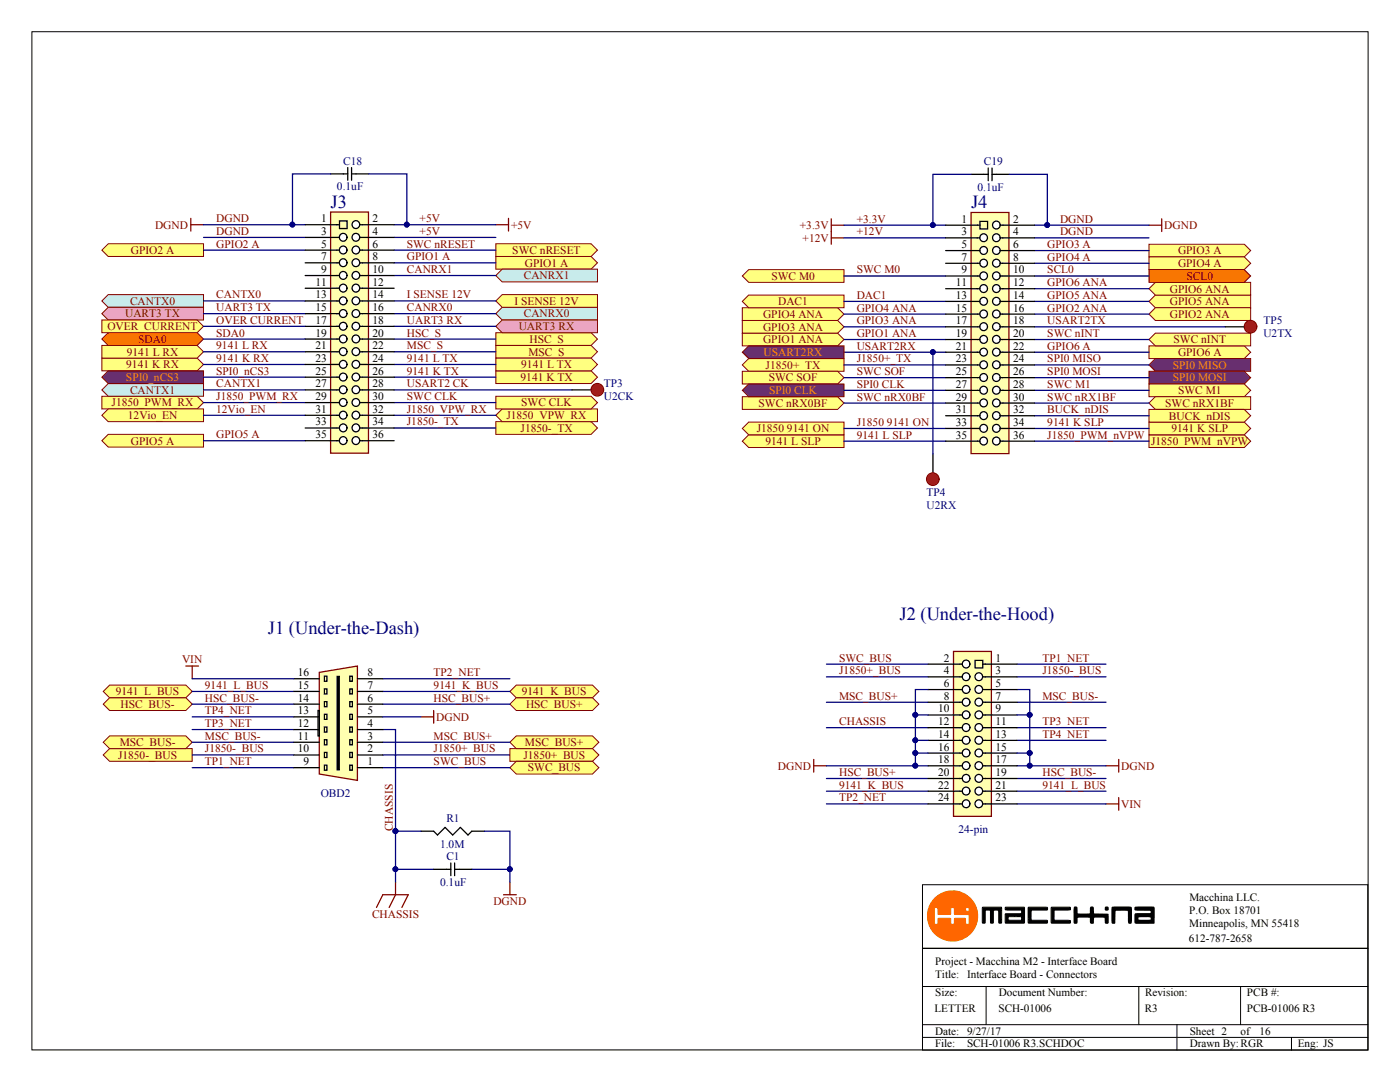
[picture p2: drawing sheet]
<svg xmlns="http://www.w3.org/2000/svg" width="279mm" height="216mm" viewBox="0 0 279 216" stroke-linecap="round" stroke-linejoin="round" font-family="sans-serif">
<path d="M6.4 6.3h266.6v203.2h-266.6zM184.1 176.5h88.9v12.7h-88.9zM184.1 189.2h88.9v20.3h-88.9zM184.1 196.8h88.9M196.8 196.8v7.7M227.3 196.8v7.7M247.6 196.8v7.7M184.1 204.5h88.9M184.1 207h88.9M234.9 204.5v5M257.7 207v2.5" fill="none" stroke="#000" stroke-width=".2"/>
<path d="M185.1 182.8a5 5 0 0 1 10 0 5 5 0 0 1-10 0zM186.5 181.2v2.9l.1 .3 .6-.1v-1l.7-.1 1.8 .1 .1 1.1 .4 .1 .2-.2 .1-1 2.1-.1 .1 1.2h.7v-1.8l-.1-.1h-2.8v-1.3a.4 .4 0 0 0-.5-.1 .4 .4 0 0 0-.3 .4v1h-2.4l-.1-1.3zM192.7 181.5a.4 .4 0 0 0 .8 0 .4 .4 0 0 0-.8 0z" fill="#f60" stroke="#f60" stroke-width=".2"/>
<g fill="#000" stroke="#000" stroke-width=".2">
<path d="M196.1 181h3.7l.1 3.2-.6-.1v-2.4l-.2-.1-.8 .1-.1 2.3a.29 .29 0 0 1-.3 .2 .29 .29 0 0 1-.2-.3v-2.2l-.2-.1h-.8l-.1 .1v2.4l-.5 .1zM205.2 181.1h3.8v.5h-3.1l-.1 .9 .1 1.1h3l.1 .6h-3.7zM209.8 181l3.8 .1v.4l-.2 .1h-2.9l-.1 .1v1.8l.1 .1 3.1 .1v.5h-3.8z"/>
<path d="M200.7 181l3.7 .1v3.1h-3.7v-1.8l3.1-.1 .1-.3-.1-.4-3.1-.1zM201.3 182.9l-.1 .5 .2 .2h2.4l.1-.1-.1-.6z"/>
</g>
<g fill="#000" stroke="#000" stroke-width=".25">
<path d="M214.4 181.1h.5l.1 1.2 1.8 .1h.7l.2-1.3 .4-.1 .2 1.4h2.8v1.7l-.5 .1v-1.1l-.2-.1h-1.8l-.4 .1v1.1h-.5l-.1-1.1-.2-.1a4.8 4.8 0 0 0-2.4 .1l-.1 1-.5 .1zM222 181.1h3.7l.1 .8-.1 2.3h-.4v-.1l-.1-2.4-2-.1-.7 .1v2.5h-.4a2.05 2.05 0 0 1-.2-1.6z"/>
<path d="M226.6 181.1l1.8-.1a2.99 2.99 0 0 1 1.9 .1v3.1h-3.7l-.1-.7a1.19 1.19 0 0 1 .2-1.1l2.9-.1 .2-.5-.2-.2h-3zM227.2 183l-.1 .4 .1 .2a5.3 5.3 0 0 0 2.5-.1l.1-.4-.3-.2z"/>
<circle cx="220.8" cy="181.3" r=".32"/>
</g>
<path d="M84 143h2.5M86.5 141.8v2.5M78.9 176v2.5l-1.2 2.6M75.1 181.1l1.3-2.6h5.1l-1.3 2.6" fill="none" stroke="#800000" stroke-width=".25"/>
<circle cx="78.9" cy="165.8" r=".48" fill="#000080" stroke="#000080" stroke-width=".2"/>
<path d="M76.4 150.6h25.4" fill="none" stroke="#000080" stroke-width=".25"/>
<g fill="#ffff80" stroke="#800000" stroke-width=".2">
<path d="M20.6 150.6l1.3-1.2h16.5v2.5h-16.5z" fill-rule="evenodd"/>
<path d="M101.8 149.4h16.4l1.3 1.2-1.3 1.3h-16.4z" fill-rule="evenodd"/>
<path d="M20.6 138l1.3-1.3h15.2l1.3 1.3-1.3 1.2h-15.2z" fill-rule="evenodd"/>
</g>
<path d="M38.4 138h20.2" fill="none" stroke="#000080" stroke-width=".25"/>
<path d="M101.8 138l1.2-1.3h15.2l1.3 1.3-1.3 1.2h-15.2z" fill-rule="evenodd" fill="#ffff80" stroke="#800000" stroke-width=".2"/>
<path d="M76.4 138h25.4" fill="none" stroke="#000080" stroke-width=".25"/>
<g fill="#ffff80" stroke="#800000" stroke-width=".2">
<path d="M101.8 153.2l1.2-1.3h15.2l1.3 1.3-1.3 1.2h-15.2z" fill-rule="evenodd"/>
<path d="M20.6 148.1l1.3-1.3h15.2l1.3 1.3-1.3 1.3h-15.2z" fill-rule="evenodd"/>
<path d="M101.8 148.1l1.2-1.3h15.2l1.3 1.3-1.3 1.3h-15.2z" fill-rule="evenodd"/>
<path d="M101.8 140.5l1.2-1.3h15.2l1.3 1.3-1.3 1.3h-15.2z" fill-rule="evenodd"/>
<path d="M21.9 139.2h15.2l1.3 1.3-1.3 1.3h-15.2l-1.3-1.3z" fill-rule="evenodd"/>
</g>
<path d="M76.4 135.4h25.4M38.4 153.2h20.2M38.4 148.1h20.2M38.4 140.5h20.2M38.4 145.6h20.2M38.4 143h20.2M38.4 150.6h20.2M76.4 145.6h2.5v30.4M76.4 153.2h25.4M76.4 148.1h25.4M76.4 140.5h25.4" fill="none" stroke="#000080" stroke-width=".25"/>
<path d="M37.1 132.9h2.5M38.4 132.9v2.5M100.5 178.5h2.5M101.8 176v2.5" fill="none" stroke="#800000" stroke-width=".25"/>
<g fill="#000080" stroke="#000080" stroke-width=".2">
<circle cx="78.9" cy="165.8" r=".48"/>
<circle cx="78.9" cy="173.4" r=".48"/>
</g>
<path d="M63.7 134.2l7.6-1.3v22.8l-7.6-1.3z" fill-rule="evenodd" fill="#ffffb0"/>
<path d="M63.7 134.2l7.6-1.3v22.8l-7.6-1.3zM162.4 152.8h2.5M162.4 151.5v2.6M220.7 152.8h2.6M223.3 151.5v2.6M223.3 159.1v2.6M220.7 160.4h2.6" fill="none" stroke="#800000" stroke-width=".25"/>
<g fill="none" stroke="#000" stroke-width=".25">
<path d="M58.6 138h5.1M58.6 135.4h5.1M64.7 140h.5v1h-.5zM64.7 137.5h.5v1h-.5zM64.7 134.9h.5v1h-.5zM69.8 140h.5v1h-.5zM69.8 137.5h.5v1h-.5zM69.8 134.9h.5v1h-.5zM71.3 138h5.1M71.3 135.4h5.1M58.6 153.2h5.1M58.6 150.6h5.1"/>
<path d="M58.6 143h5.1M58.6 148.1h5.1M58.6 145.6h5.1M58.6 140.5h5.1M63.5 141.8h.2v5h-.2zM64.7 152.7h.5v1h-.5zM64.7 150.1h.5v1.1h-.5zM64.7 147.6h.5v1h-.5zM64.7 145.1h.5v1h-.5zM64.7 142.5h.5v1h-.5zM69.8 152.7h.5v1h-.5zM69.8 150.1h.5v1.1h-.5z"/>
<path d="M69.8 147.6h.5v1h-.5zM69.8 145.1h.5v1h-.5zM69.8 142.5h.5v1h-.5zM71.3 153.2h5.1M71.3 150.6h5.1M71.3 143h5.1M71.3 148.1h5.1M71.3 145.6h5.1M71.3 140.5h5.1M84 165.9h2.5l.8 .7 1.5-1.5 1.5 1.5 1.6-1.5 1.5 1.5 .8-.7h2.5M86.5 173.5h3.5M90 172.2v2.5"/>
<path d="M90.7 173.5h3.5M90.7 172.2v2.5"/>
</g>
<path d="M67.3 134.9h.4v18.7h-.4z" fill="#000" stroke="#000" stroke-width=".2"/>
<g fill="none" stroke="#000080" stroke-width=".25">
<path d="M38.4 135.4h20.2M164.9 135.1h20.3M164.9 132.5h20.3M203 137.6h2.5v15.2M203 135.1h17.7M203 132.5h17.7M76.4 143h7.6M164.9 157.9h20.3M164.9 155.3h20.3M164.9 152.8h20.3M164.9 145.2h20.3M164.9 140.1h20.3"/>
<path d="M203 157.9h17.7M203 155.3h17.7M203 152.8h17.7M203 147.7h17.7M203 145.2h17.7M203 140.1h17.7M78.9 173.5h7.6M78.9 165.9h5.1M94.2 173.5h7.6M96.7 165.9h5.1v10.1M164.9 160.4h20.3M203 160.4h17.7"/>
</g>
<g fill="#000080" stroke="#000080" stroke-width=".2">
<circle cx="78.9" cy="173.4" r=".48"/>
<circle cx="101.7" cy="173.4" r=".48"/>
<circle cx="78.9" cy="165.8" r=".48"/>
<circle cx="182.7" cy="152.8" r=".48"/>
<circle cx="205.5" cy="152.8" r=".48"/>
<circle cx="205.5" cy="142.6" r=".48"/>
<circle cx="205.5" cy="150.2" r=".48"/>
</g>
<path d="M190.3 130h7.6v32.9h-7.6z" fill="#ffffb0" stroke="#800000" stroke-width=".25"/>
<path d="M185.2 132.5h6.4M194.6 131.8h1.5v1.5h-1.5zM196.6 132.5h6.4" fill="none" stroke="#000" stroke-width=".25"/>
<g fill="#fff" stroke="#000" stroke-width=".25">
<circle cx="195.3" cy="135" r=".77"/>
<circle cx="192.8" cy="132.5" r=".77"/>
<circle cx="192.8" cy="135" r=".77"/>
<circle cx="195.3" cy="137.6" r=".77"/>
<circle cx="195.3" cy="140.1" r=".77"/>
<circle cx="195.3" cy="142.6" r=".77"/>
<circle cx="195.3" cy="145.2" r=".77"/>
<circle cx="192.8" cy="137.6" r=".77"/>
<circle cx="192.8" cy="140.1" r=".77"/>
<circle cx="192.8" cy="142.6" r=".77"/>
<circle cx="192.8" cy="145.2" r=".77"/>
</g>
<path d="M185.2 135.1h6.9M185.2 137.6h6.9M191.6 132.5h.5M196.1 135.1h6.9M196.1 137.6h6.9M196.1 132.5h.5M185.2 145.2h6.9M185.2 142.7h6.9M191.6 140.1h.5M196.1 145.2h6.9M196.1 142.7h6.9M196.1 140.1h6.9" fill="none" stroke="#000" stroke-width=".25"/>
<g fill="#fff" stroke="#000" stroke-width=".25">
<circle cx="195.3" cy="147.7" r=".77"/>
<circle cx="195.3" cy="150.3" r=".77"/>
<circle cx="192.8" cy="147.7" r=".77"/>
<circle cx="192.8" cy="150.3" r=".77"/>
</g>
<g fill="none" stroke="#000" stroke-width=".25">
<path d="M185.2 140.1h6.4M185.2 147.7h6.9M185.2 150.3h6.9M185.2 152.8h6.4M185.2 155.3h6.4M185.2 157.9h6.4M196.1 147.7h6.9M196.1 150.3h6.9M196.6 152.8h6.4M196.6 155.3h6.4M196.6 157.9h6.4M185.2 160.4h6.4"/>
<path d="M196.6 160.4h6.4"/>
</g>
<circle cx="195.3" cy="152.8" r=".77" fill="#fff" stroke="#000" stroke-width=".25"/>
<path d="M196.1 152.8h.5" fill="none" stroke="#000" stroke-width=".25"/>
<circle cx="195.3" cy="155.3" r=".77" fill="#fff" stroke="#000" stroke-width=".25"/>
<path d="M196.1 155.3h.5" fill="none" stroke="#000" stroke-width=".25"/>
<circle cx="195.3" cy="157.9" r=".77" fill="#fff" stroke="#000" stroke-width=".25"/>
<path d="M196.1 157.9h.5" fill="none" stroke="#000" stroke-width=".25"/>
<circle cx="195.3" cy="160.4" r=".77" fill="#fff" stroke="#000" stroke-width=".25"/>
<path d="M196.1 160.4h.5" fill="none" stroke="#000" stroke-width=".25"/>
<circle cx="192.8" cy="160.4" r=".77" fill="#fff" stroke="#000" stroke-width=".25"/>
<path d="M191.6 160.4h.5" fill="none" stroke="#000" stroke-width=".25"/>
<circle cx="192.8" cy="157.9" r=".77" fill="#fff" stroke="#000" stroke-width=".25"/>
<path d="M191.6 157.9h.5" fill="none" stroke="#000" stroke-width=".25"/>
<circle cx="192.8" cy="155.3" r=".77" fill="#fff" stroke="#000" stroke-width=".25"/>
<path d="M191.6 155.3h.5" fill="none" stroke="#000" stroke-width=".25"/>
<circle cx="192.8" cy="152.8" r=".77" fill="#fff" stroke="#000" stroke-width=".25"/>
<path d="M66 34.7h3.4M69.4 33.4v2.6M70.2 34.7h3.4M70.2 33.4v2.6M191.6 152.8h.5" fill="none" stroke="#000" stroke-width=".25"/>
<path d="M185.2 137.6h-2.5v15.2M182.7 142.7h2.5M182.7 150.3h2.5M182.7 147.7h2.5M203 142.7h2.5M203 150.3h2.5" fill="none" stroke="#000080" stroke-width=".25"/>
<g fill="#000080" stroke="#000080" stroke-width=".2">
<circle cx="205.5" cy="142.6" r=".48"/>
<circle cx="205.5" cy="150.2" r=".48"/>
<circle cx="182.7" cy="142.6" r=".48"/>
<circle cx="182.7" cy="147.7" r=".48"/>
<circle cx="182.7" cy="150.2" r=".48"/>
<circle cx="182.7" cy="152.8" r=".48"/>
</g>
<g fill="#ffff80" stroke="#800000" stroke-width=".2">
<path d="M20.3 87.9l1.3-1.2h19v2.5h-19z" fill-rule="evenodd"/>
<path d="M20.3 79.1h19l1.3 1.2-1.3 1.3h-19z" fill-rule="evenodd"/>
<path d="M98.9 84.1h19.1l1.2 1.3-1.2 1.3h-19.1z" fill-rule="evenodd"/>
<path d="M98.9 68.9h19.1l1.2 1.3-1.2 1.3h-19.1z" fill-rule="evenodd"/>
<path d="M20.3 71.5h19l1.3 1.2-1.3 1.3h-19z" fill-rule="evenodd"/>
<path d="M20.3 68.9h19l1.3 1.3-1.3 1.3h-19z" fill-rule="evenodd"/>
</g>
<path d="M20.3 60.1l1.3-1.3h19v2.5h-19z" fill-rule="evenodd" fill="#c8ebeb" stroke="#800000" stroke-width=".2"/>
<path d="M20.3 62.6l1.3-1.3h19v2.6h-19z" fill-rule="evenodd" fill="#eba5c2" stroke="#800000" stroke-width=".2"/>
<path d="M20.3 77.8l1.3-1.3h19v2.6h-19z" fill-rule="evenodd" fill="#c8ebeb" stroke="#800000" stroke-width=".2"/>
<path d="M20.3 75.3l1.3-1.3h19v2.5h-19z" fill-rule="evenodd" fill="#682f6f" stroke="#800000" stroke-width=".2"/>
<g fill="#ffff80" stroke="#800000" stroke-width=".2">
<path d="M20.3 82.9l1.3-1.3h19v2.5h-19z" fill-rule="evenodd"/>
<path d="M98.9 82.9l1.3-1.3h19v2.5h-19z" fill-rule="evenodd"/>
<path d="M98.9 66.4h19.1l1.2 1.3-1.2 1.2h-19.1z" fill-rule="evenodd"/>
<path d="M98.9 79.1h19.1l1.2 1.2-1.2 1.3h-19.1z" fill-rule="evenodd"/>
<path d="M98.9 48.6h19.1l1.2 1.3-1.2 1.3h-19.1z" fill-rule="evenodd"/>
<path d="M98.9 74h19.1l1.2 1.3-1.2 1.2h-19.1z" fill-rule="evenodd"/>
<path d="M98.9 71.5h19.1l1.2 1.2-1.2 1.3h-19.1z" fill-rule="evenodd"/>
</g>
<path d="M98.9 62.6l1.3-1.3h19v2.6h-19z" fill-rule="evenodd" fill="#c8ebeb" stroke="#800000" stroke-width=".2"/>
<path d="M98.9 65.1l1.3-1.2h19v2.5h-19z" fill-rule="evenodd" fill="#eba5c2" stroke="#800000" stroke-width=".2"/>
<path d="M20.3 67.7l1.3-1.3h17.7l1.3 1.3-1.3 1.2h-17.7z" fill-rule="evenodd" fill="#f77800" stroke="#800000" stroke-width=".2"/>
<path d="M98.9 51.2h19.1l1.2 1.2-1.2 1.3h-19.1z" fill-rule="evenodd" fill="#ffff80" stroke="#800000" stroke-width=".2"/>
<path d="M98.9 55l1.3-1.3h19v2.5h-19z" fill-rule="evenodd" fill="#c8ebeb" stroke="#800000" stroke-width=".2"/>
<g fill="#ffff80" stroke="#800000" stroke-width=".2">
<path d="M20.3 49.9l1.3-1.3h19v2.6h-19z" fill-rule="evenodd"/>
<path d="M20.3 63.9h19l1.3 1.2-1.3 1.3h-19z" fill-rule="evenodd"/>
<path d="M98.9 60.1l1.3-1.3h19v2.5h-19z" fill-rule="evenodd"/>
</g>
<path d="M38.1 43.6v2.5M38.1 44.8h2.5M98.9 44.8h2.6M101.5 43.6v2.5" fill="none" stroke="#800000" stroke-width=".25"/>
<g fill="none" stroke="#000080" stroke-width=".25">
<path d="M66 34.7h-7.6v10.1M73.6 34.7h7.6v10.1M40.6 47.4h20.3M40.6 49.9h20.3M40.6 44.8h20.3M78.7 47.4h20.2M78.7 49.9h20.2M78.7 52.4h20.2M78.7 44.8h20.2M78.7 55h20.2M40.6 62.6h20.3M40.6 65.1h20.3"/>
<path d="M40.6 67.7h20.3M40.6 72.7h20.3M40.6 75.3h20.3M40.6 77.8h20.3M40.6 60.1h20.3M40.6 70.2h20.3M78.7 62.6h20.2M78.7 65.1h20.2M78.7 67.7h20.2M78.7 72.7h20.2M78.7 75.3h20.2M78.7 77.8h35.5"/>
<path d="M78.7 60.1h20.2M78.7 70.2h20.2M40.6 80.3h20.3M40.6 82.9h20.3M40.6 87.9h20.3M78.7 80.3h20.2M78.7 82.9h20.2M78.7 85.4h20.2"/>
</g>
<g fill="#000080" stroke="#000080" stroke-width=".2">
<circle cx="81.2" cy="44.8" r=".48"/>
<circle cx="58.3" cy="44.8" r=".48"/>
</g>
<path d="M66 42.3h7.5v48.1h-7.5z" fill="#ffffb0" stroke="#800000" stroke-width=".25"/>
<path d="M60.9 44.8h6.3M67.8 44.1h1.5v1.5h-1.5zM72.3 44.8h6.4" fill="none" stroke="#000" stroke-width=".25"/>
<g fill="#fff" stroke="#000" stroke-width=".25">
<circle cx="71" cy="47.4" r=".77"/>
<circle cx="71" cy="44.8" r=".77"/>
<circle cx="68.5" cy="47.4" r=".77"/>
<circle cx="71" cy="49.9" r=".77"/>
<circle cx="71" cy="52.4" r=".77"/>
<circle cx="71" cy="55" r=".77"/>
<circle cx="71" cy="57.5" r=".77"/>
<circle cx="68.5" cy="49.9" r=".77"/>
<circle cx="68.5" cy="52.4" r=".77"/>
<circle cx="68.5" cy="55" r=".77"/>
<circle cx="68.5" cy="57.5" r=".77"/>
</g>
<path d="M60.9 47.4h6.9M60.9 49.9h6.9M60.9 57.5h6.9M60.9 55h6.9M60.9 52.4h6.9M67.2 44.8h.6M71.8 47.4h6.9M71.8 49.9h6.9M71.8 57.5h6.9M71.8 55h6.9M71.8 52.4h.5M71.8 44.8h.5" fill="none" stroke="#000" stroke-width=".25"/>
<g fill="#fff" stroke="#000" stroke-width=".25">
<circle cx="71" cy="60" r=".77"/>
<circle cx="71" cy="62.6" r=".77"/>
<circle cx="68.5" cy="60" r=".77"/>
<circle cx="68.5" cy="62.6" r=".77"/>
</g>
<g fill="none" stroke="#000" stroke-width=".25">
<path d="M72.3 52.4h6.4M60.9 60.1h6.9M60.9 62.6h6.9M60.9 65.1h6.3M60.9 67.7h6.3M60.9 70.2h6.3M60.9 72.7h6.3M60.9 75.3h6.3M60.9 77.8h6.3M71.8 60.1h6.9M71.8 62.6h6.9M72.3 65.1h6.4"/>
<path d="M72.3 67.7h6.4M72.3 70.2h6.4M72.3 72.7h6.4M72.3 75.3h6.4M72.3 77.8h6.4M60.9 80.3h6.3M60.9 82.9h6.3M60.9 85.4h6.3M60.9 87.9h6.3M72.3 80.3h6.4M72.3 82.9h6.4M72.3 85.4h6.4"/>
<path d="M72.3 87.9h6.4"/>
</g>
<circle cx="71" cy="65.1" r=".77" fill="#fff" stroke="#000" stroke-width=".25"/>
<path d="M71.8 65.1h.5" fill="none" stroke="#000" stroke-width=".25"/>
<circle cx="71" cy="67.6" r=".77" fill="#fff" stroke="#000" stroke-width=".25"/>
<path d="M71.8 67.7h.5" fill="none" stroke="#000" stroke-width=".25"/>
<circle cx="71" cy="70.2" r=".77" fill="#fff" stroke="#000" stroke-width=".25"/>
<path d="M71.8 70.2h.5" fill="none" stroke="#000" stroke-width=".25"/>
<circle cx="71" cy="72.7" r=".77" fill="#fff" stroke="#000" stroke-width=".25"/>
<path d="M71.8 72.7h.5" fill="none" stroke="#000" stroke-width=".25"/>
<circle cx="71" cy="75.2" r=".77" fill="#fff" stroke="#000" stroke-width=".25"/>
<path d="M71.8 75.3h.5" fill="none" stroke="#000" stroke-width=".25"/>
<circle cx="71" cy="77.8" r=".77" fill="#fff" stroke="#000" stroke-width=".25"/>
<path d="M71.8 77.8h.5" fill="none" stroke="#000" stroke-width=".25"/>
<circle cx="71" cy="80.3" r=".77" fill="#fff" stroke="#000" stroke-width=".25"/>
<path d="M71.8 80.3h.5" fill="none" stroke="#000" stroke-width=".25"/>
<circle cx="71" cy="82.9" r=".77" fill="#fff" stroke="#000" stroke-width=".25"/>
<path d="M71.8 82.9h.5" fill="none" stroke="#000" stroke-width=".25"/>
<circle cx="71" cy="85.4" r=".77" fill="#fff" stroke="#000" stroke-width=".25"/>
<path d="M71.8 85.4h.5" fill="none" stroke="#000" stroke-width=".25"/>
<circle cx="71" cy="87.9" r=".77" fill="#fff" stroke="#000" stroke-width=".25"/>
<path d="M71.8 87.9h.5" fill="none" stroke="#000" stroke-width=".25"/>
<circle cx="68.5" cy="87.9" r=".77" fill="#fff" stroke="#000" stroke-width=".25"/>
<path d="M67.2 87.9h.6" fill="none" stroke="#000" stroke-width=".25"/>
<circle cx="68.5" cy="85.4" r=".77" fill="#fff" stroke="#000" stroke-width=".25"/>
<path d="M67.2 85.4h.6" fill="none" stroke="#000" stroke-width=".25"/>
<circle cx="68.5" cy="82.9" r=".77" fill="#fff" stroke="#000" stroke-width=".25"/>
<path d="M67.2 82.9h.6" fill="none" stroke="#000" stroke-width=".25"/>
<circle cx="68.5" cy="80.3" r=".77" fill="#fff" stroke="#000" stroke-width=".25"/>
<path d="M67.2 80.3h.6" fill="none" stroke="#000" stroke-width=".25"/>
<circle cx="68.5" cy="77.8" r=".77" fill="#fff" stroke="#000" stroke-width=".25"/>
<path d="M67.2 77.8h.6" fill="none" stroke="#000" stroke-width=".25"/>
<circle cx="68.5" cy="75.2" r=".77" fill="#fff" stroke="#000" stroke-width=".25"/>
<path d="M67.2 75.3h.6" fill="none" stroke="#000" stroke-width=".25"/>
<circle cx="68.5" cy="72.7" r=".77" fill="#fff" stroke="#000" stroke-width=".25"/>
<path d="M67.2 72.7h.6" fill="none" stroke="#000" stroke-width=".25"/>
<circle cx="68.5" cy="70.2" r=".77" fill="#fff" stroke="#000" stroke-width=".25"/>
<path d="M67.2 70.2h.6" fill="none" stroke="#000" stroke-width=".25"/>
<circle cx="68.5" cy="67.6" r=".77" fill="#fff" stroke="#000" stroke-width=".25"/>
<path d="M67.2 67.7h.6" fill="none" stroke="#000" stroke-width=".25"/>
<circle cx="68.5" cy="65.1" r=".77" fill="#fff" stroke="#000" stroke-width=".25"/>
<path d="M67.2 65.1h.6M114.2 77.8h3.8" fill="none" stroke="#000" stroke-width=".25"/>
<circle cx="119.2" cy="77.8" r="1.24" fill="#ee0e22" stroke="#800000" stroke-width=".25"/>
<path d="M193.8 34.8h3.4M197.2 33.5v2.6M198 34.8h3.4M198 33.5v2.6" fill="none" stroke="#000" stroke-width=".25"/>
<g fill="#ffff80" stroke="#800000" stroke-width=".2">
<path d="M229.3 69h19l1.3 1.3-1.3 1.3h-19z" fill-rule="evenodd"/>
<path d="M229.3 48.7h19l1.3 1.3-1.3 1.3h-19z" fill-rule="evenodd"/>
<path d="M229.3 51.3h19l1.3 1.2-1.3 1.3h-19z" fill-rule="evenodd"/>
<path d="M229.3 60.1l1.3-1.2h19v2.5h-19z" fill-rule="evenodd"/>
<path d="M229.3 57.6l1.3-1.3h19v2.6h-19z" fill-rule="evenodd"/>
<path d="M230.6 66.5h19v2.5h-19l-1.3-1.3z" fill-rule="evenodd"/>
</g>
<g fill="#682f6f" stroke="#800000" stroke-width=".2">
<path d="M230.6 71.6h19v2.5h-19l-1.3-1.3z" fill-rule="evenodd"/>
<path d="M229.3 74.1h19l1.3 1.3-1.3 1.2h-19z" fill-rule="evenodd"/>
</g>
<path d="M165.9 46.2v2.5M165.9 47.5h2.5" fill="none" stroke="#800000" stroke-width=".25"/>
<g fill="#ffff80" stroke="#800000" stroke-width=".2">
<path d="M148.1 79.2h19.1l1.2 1.2-1.2 1.3h-19.1z" fill-rule="evenodd"/>
<path d="M148.1 66.5h19.1l1.2 1.2-1.2 1.3h-19.1z" fill-rule="evenodd"/>
<path d="M230.6 61.4h19v2.5h-19l-1.3-1.2z" fill-rule="evenodd"/>
<path d="M148.1 63.9h19.1l1.2 1.3-1.2 1.3h-19.1z" fill-rule="evenodd"/>
<path d="M148.1 61.4h19.1l1.2 1.3-1.2 1.2h-19.1z" fill-rule="evenodd"/>
<path d="M229.3 86.8h19l1.3 1.2-1.3 1.3h-19z" fill-rule="evenodd"/>
<path d="M148.1 72.8l1.3-1.2h19v2.5h-19z" fill-rule="evenodd"/>
<path d="M229.3 76.6h19l1.3 1.3-1.3 1.3h-19z" fill-rule="evenodd"/>
<path d="M148.1 55.1l1.3-1.3h19v2.5h-19z" fill-rule="evenodd"/>
<path d="M148.1 74.1h19.1l1.2 1.3-1.2 1.2h-19.1z" fill-rule="evenodd"/>
<path d="M229.3 80.4l1.3-1.2h19v2.5h-19z" fill-rule="evenodd"/>
</g>
<path d="M229.3 53.8h19l1.3 1.3-1.3 1.2h-19z" fill-rule="evenodd" fill="#f77800" stroke="#800000" stroke-width=".2"/>
<path d="M148.1 60.1l1.3-1.2h19v2.5h-19z" fill-rule="evenodd" fill="#ffff80" stroke="#800000" stroke-width=".2"/>
<path d="M148.1 77.9l1.3-1.3h19v2.6h-19z" fill-rule="evenodd" fill="#682f6f" stroke="#800000" stroke-width=".2"/>
<g fill="#ffff80" stroke="#800000" stroke-width=".2">
<path d="M148.1 88l1.3-1.2h19v2.5h-19z" fill-rule="evenodd"/>
<path d="M229.3 84.2h19l1.3 1.3-1.3 1.3h-19z" fill-rule="evenodd"/>
<path d="M229.3 81.7h19l1.3 1.3-1.3 1.2h-19z" fill-rule="evenodd"/>
<path d="M148.1 85.5l1.3-1.3h19v2.6h-19z" fill-rule="evenodd"/>
</g>
<g fill="none" stroke="#000080" stroke-width=".25">
<path d="M193.8 34.8h-7.6v10.1M201.4 34.8h7.6v10.1M168.4 47.5h20.3M168.4 55.1h20.3M168.4 44.9h20.3M206.5 47.5h22.8M206.5 50h22.8M206.5 52.5h22.8M206.5 57.6h22.8M206.5 55.1h22.8M206.5 44.9h22.8M168.4 70.3h20.3"/>
<path d="M168.4 60.1h20.3M168.4 65.2h20.3M168.4 67.7h20.3M168.4 72.8h20.3M168.4 75.4h20.3M168.4 62.7h20.3M168.4 77.9h20.3M206.5 70.3h22.8M206.5 60.1h22.8M206.5 65.2h38M206.5 67.7h22.8M206.5 72.8h22.8"/>
<path d="M206.5 75.4h22.8M206.5 62.7h22.8M206.5 77.9h22.8M168.4 80.4h20.3M168.4 85.5h20.3M168.4 88h20.3M206.5 80.4h22.8M206.5 85.5h22.8M206.5 88h22.8M206.5 83h22.8"/>
</g>
<path d="M165.9 43.7v2.5M165.9 44.9h2.5M229.3 44.9h2.5M231.8 43.7v2.5" fill="none" stroke="#800000" stroke-width=".25"/>
<g fill="#000080" stroke="#000080" stroke-width=".2">
<circle cx="186.2" cy="70.3" r=".48"/>
<circle cx="186.2" cy="44.9" r=".48"/>
<circle cx="209" cy="44.9" r=".48"/>
</g>
<path d="M193.8 42.4h7.6v48.1h-7.6z" fill="#ffffb0" stroke="#800000" stroke-width=".25"/>
<path d="M188.7 44.9h6.4M195.6 44.2h1.5v1.5h-1.5zM200.1 44.9h6.4" fill="none" stroke="#000" stroke-width=".25"/>
<g fill="#fff" stroke="#000" stroke-width=".25">
<circle cx="198.8" cy="47.4" r=".77"/>
<circle cx="198.8" cy="44.9" r=".77"/>
<circle cx="196.3" cy="47.4" r=".77"/>
<circle cx="198.8" cy="50" r=".77"/>
<circle cx="198.8" cy="52.5" r=".77"/>
<circle cx="198.8" cy="55.1" r=".77"/>
<circle cx="198.8" cy="57.6" r=".77"/>
<circle cx="196.3" cy="50" r=".77"/>
<circle cx="196.3" cy="52.5" r=".77"/>
<circle cx="196.3" cy="55.1" r=".77"/>
<circle cx="196.3" cy="57.6" r=".77"/>
</g>
<path d="M188.7 47.5h6.9M188.7 50h6.9M188.7 57.6h6.9M188.7 55.1h6.9M188.7 52.5h6.9M195.1 44.9h.5M199.6 47.5h6.9M199.6 50h6.9M199.6 57.6h6.9M199.6 55.1h6.9M199.6 52.5h.5M199.6 44.9h.5" fill="none" stroke="#000" stroke-width=".25"/>
<g fill="#fff" stroke="#000" stroke-width=".25">
<circle cx="198.8" cy="60.1" r=".77"/>
<circle cx="198.8" cy="62.7" r=".77"/>
<circle cx="196.3" cy="60.1" r=".77"/>
<circle cx="196.3" cy="62.7" r=".77"/>
</g>
<g fill="none" stroke="#000" stroke-width=".25">
<path d="M200.1 52.5h6.4M188.7 60.1h6.9M188.7 62.7h6.9M188.7 65.2h6.4M188.7 67.7h6.4M188.7 70.3h6.4M188.7 72.8h6.4M188.7 75.4h6.4M188.7 77.9h6.4M199.6 60.1h6.9M199.6 62.7h6.9M200.1 65.2h6.4"/>
<path d="M200.1 67.7h6.4M200.1 70.3h6.4M200.1 72.8h6.4M200.1 75.4h6.4M200.1 77.9h6.4M188.7 80.4h6.4M188.7 83h6.4M188.7 85.5h6.4M188.7 88h6.4M200.1 80.4h6.4M200.1 83h6.4M200.1 85.5h6.4"/>
<path d="M200.1 88h6.4"/>
</g>
<circle cx="198.8" cy="65.2" r=".77" fill="#fff" stroke="#000" stroke-width=".25"/>
<path d="M199.6 65.2h.5" fill="none" stroke="#000" stroke-width=".25"/>
<circle cx="198.8" cy="67.7" r=".77" fill="#fff" stroke="#000" stroke-width=".25"/>
<path d="M199.6 67.7h.5" fill="none" stroke="#000" stroke-width=".25"/>
<circle cx="198.8" cy="70.3" r=".77" fill="#fff" stroke="#000" stroke-width=".25"/>
<path d="M199.6 70.3h.5" fill="none" stroke="#000" stroke-width=".25"/>
<circle cx="198.8" cy="72.8" r=".77" fill="#fff" stroke="#000" stroke-width=".25"/>
<path d="M199.6 72.8h.5" fill="none" stroke="#000" stroke-width=".25"/>
<circle cx="198.8" cy="75.3" r=".77" fill="#fff" stroke="#000" stroke-width=".25"/>
<path d="M199.6 75.4h.5" fill="none" stroke="#000" stroke-width=".25"/>
<circle cx="198.8" cy="77.9" r=".77" fill="#fff" stroke="#000" stroke-width=".25"/>
<path d="M199.6 77.9h.5" fill="none" stroke="#000" stroke-width=".25"/>
<circle cx="198.8" cy="80.4" r=".77" fill="#fff" stroke="#000" stroke-width=".25"/>
<path d="M199.6 80.4h.5" fill="none" stroke="#000" stroke-width=".25"/>
<circle cx="198.8" cy="82.9" r=".77" fill="#fff" stroke="#000" stroke-width=".25"/>
<path d="M199.6 83h.5" fill="none" stroke="#000" stroke-width=".25"/>
<circle cx="198.8" cy="85.5" r=".77" fill="#fff" stroke="#000" stroke-width=".25"/>
<path d="M199.6 85.5h.5" fill="none" stroke="#000" stroke-width=".25"/>
<circle cx="198.8" cy="88" r=".77" fill="#fff" stroke="#000" stroke-width=".25"/>
<path d="M199.6 88h.5" fill="none" stroke="#000" stroke-width=".25"/>
<circle cx="196.3" cy="88" r=".77" fill="#fff" stroke="#000" stroke-width=".25"/>
<path d="M195.1 88h.5" fill="none" stroke="#000" stroke-width=".25"/>
<circle cx="196.3" cy="85.5" r=".77" fill="#fff" stroke="#000" stroke-width=".25"/>
<path d="M195.1 85.5h.5" fill="none" stroke="#000" stroke-width=".25"/>
<circle cx="196.3" cy="82.9" r=".77" fill="#fff" stroke="#000" stroke-width=".25"/>
<path d="M195.1 83h.5" fill="none" stroke="#000" stroke-width=".25"/>
<circle cx="196.3" cy="80.4" r=".77" fill="#fff" stroke="#000" stroke-width=".25"/>
<path d="M195.1 80.4h.5" fill="none" stroke="#000" stroke-width=".25"/>
<circle cx="196.3" cy="77.9" r=".77" fill="#fff" stroke="#000" stroke-width=".25"/>
<path d="M195.1 77.9h.5" fill="none" stroke="#000" stroke-width=".25"/>
<circle cx="196.3" cy="75.3" r=".77" fill="#fff" stroke="#000" stroke-width=".25"/>
<path d="M195.1 75.4h.5" fill="none" stroke="#000" stroke-width=".25"/>
<circle cx="196.3" cy="72.8" r=".77" fill="#fff" stroke="#000" stroke-width=".25"/>
<path d="M195.1 72.8h.5" fill="none" stroke="#000" stroke-width=".25"/>
<circle cx="196.3" cy="70.3" r=".77" fill="#fff" stroke="#000" stroke-width=".25"/>
<path d="M195.1 70.3h.5" fill="none" stroke="#000" stroke-width=".25"/>
<circle cx="196.3" cy="67.7" r=".77" fill="#fff" stroke="#000" stroke-width=".25"/>
<path d="M195.1 67.7h.5" fill="none" stroke="#000" stroke-width=".25"/>
<circle cx="196.3" cy="65.2" r=".77" fill="#fff" stroke="#000" stroke-width=".25"/>
<path d="M195.1 65.2h.5M186.2 90.6v3.8" fill="none" stroke="#000" stroke-width=".25"/>
<circle cx="186.2" cy="95.6" r="1.24" fill="#ee0e22" stroke="#800000" stroke-width=".25"/>
<path d="M244.5 65.2h3.8" fill="none" stroke="#000" stroke-width=".25"/>
<circle cx="249.6" cy="65.2" r="1.24" fill="#ee0e22" stroke="#800000" stroke-width=".25"/>
<path d="M186.2 70.3v20.3" fill="none" stroke="#000080" stroke-width=".25"/>
<circle cx="186.2" cy="70.3" r=".48" fill="#000080" stroke="#000080" stroke-width=".2"/>
<path d="M148.1 70.3l1.3-1.3h19v2.6h-19z" fill-rule="evenodd" fill="#682f6f" stroke="#800000" stroke-width=".2"/>
<g font-size="3.7" fill="#000080">
<text x="66" y="41.5">J3</text>
<text x="193.8" y="41.6">J4</text>
<text x="179.5" y="123.8">J2 (Under-the-Hood)</text>
<text x="53.5" y="126.5">J1 (Under-the-Dash)</text>
</g>
<g font-size="2.3" fill="#000080">
<text x="68.5" y="32.9">C18</text>
<text x="196.3" y="33">C19</text>
<text x="67.2" y="38">0.1uF</text>
<text x="195.1" y="38.1">0.1uF</text>
<text x="252.1" y="64.7">TP5</text>
<text x="252.1" y="67.2">U2TX</text>
<text x="120.5" y="77.3">TP3</text>
<text x="120.5" y="79.8">U2CK</text>
<text x="184.9" y="98.9">TP4</text>
<text x="184.9" y="101.5">U2RX</text>
<text x="64" y="158.9">OBD2</text>
<text x="89.1" y="164.1">R1</text>
<text x="191.3" y="166.3">24-pin</text>
<text x="87.8" y="169.2">1.0M</text>
<text x="89.1" y="171.7">C1</text>
<text x="87.8" y="176.8">0.1uF</text>
</g>
<g font-size="2.3" fill="#800000">
<text x="30.9" y="45.6">DGND</text>
<text x="43.2" y="44.3">DGND</text>
<text x="43.2" y="46.9">DGND</text>
<text x="83.7" y="44.3">+5V</text>
<text x="83.7" y="46.9">+5V</text>
<text x="102" y="45.6">+5V</text>
<text x="159.6" y="45.7">+3.3V</text>
<text x="171" y="47">+12V</text>
<text x="171" y="44.4">+3.3V</text>
<text x="211.6" y="44.4">DGND</text>
<text x="211.6" y="47">DGND</text>
<text x="232.3" y="45.7">DGND</text>
<text x="26.1" y="50.7">GPIO2 A</text>
<text x="43.2" y="49.4">GPIO2 A</text>
<text x="81.2" y="51.9">GPIO1 A</text>
<text x="81.2" y="49.4">SWC nRESET</text>
<text x="102.2" y="50.7">SWC nRESET</text>
<text x="104.7" y="53.2">GPIO1 A</text>
<text x="160.2" y="48.2">+12V</text>
<text x="209" y="49.5">GPIO3 A</text>
<text x="209" y="52">GPIO4 A</text>
<text x="235.1" y="50.8">GPIO3 A</text>
<text x="235.1" y="53.3">GPIO4 A</text>
<text x="43.2" y="59.5">CANTX0</text>
<text x="81.2" y="59.5">I SENSE 12V</text>
<text x="81.2" y="54.5">CANRX1</text>
<text x="104.5" y="55.7">CANRX1</text>
<text x="153.9" y="55.8">SWC M0</text>
<text x="171" y="54.6">SWC M0</text>
<text x="171" y="59.6">DAC1</text>
<text x="209" y="57.1">GPIO6 ANA</text>
<text x="209" y="59.6">GPIO5 ANA</text>
<text x="209" y="54.6">SCL0</text>
<text x="233.4" y="58.4">GPIO6 ANA</text>
<text x="236.8" y="55.8">SCL0</text>
<text x="21.4" y="65.9">OVER_CURRENT</text>
<text x="25" y="63.3">UART3 TX</text>
<text x="25.9" y="60.8">CANTX0</text>
<text x="43.2" y="64.6">OVER CURRENT</text>
<text x="43.2" y="62.1">UART3 TX</text>
<text x="81.2" y="64.6">UART3 RX</text>
<text x="81.2" y="62.1">CANRX0</text>
<text x="102.7" y="60.8">I SENSE 12V</text>
<text x="103.5" y="65.9">UART3 RX</text>
<text x="104.5" y="63.3">CANRX0</text>
<text x="152.3" y="66">GPIO3 ANA</text>
<text x="152.3" y="63.4">GPIO4 ANA</text>
<text x="155.3" y="60.9">DAC1</text>
<text x="171" y="62.2">GPIO4 ANA</text>
<text x="171" y="64.7">GPIO3 ANA</text>
<text x="209" y="64.7">USART2TX</text>
<text x="209" y="62.2">GPIO2 ANA</text>
<text x="233.4" y="60.9">GPIO5 ANA</text>
<text x="233.4" y="63.4">GPIO2 ANA</text>
<text x="25.3" y="71">9141 L RX</text>
<text x="27.6" y="68.4">SDA0</text>
<text x="43.2" y="67.2">SDA0</text>
<text x="43.2" y="69.7">9141 L RX</text>
<text x="81.2" y="67.2">HSC_S</text>
<text x="81.2" y="69.7">MSC_S</text>
<text x="105.5" y="71">MSC_S</text>
<text x="105.7" y="68.4">HSC_S</text>
<text x="152.3" y="68.5">GPIO1 ANA</text>
<text x="171" y="67.2">GPIO1 ANA</text>
<text x="171" y="69.8">USART2RX</text>
<text x="209" y="67.2">SWC nINT</text>
<text x="209" y="69.8">GPIO6 A</text>
<text x="234.2" y="68.5">SWC nINT</text>
<text x="235.1" y="71">GPIO6 A</text>
<text x="25.2" y="73.5">9141 K RX</text>
<text x="43.2" y="74.8">SPI0_nCS3</text>
<text x="43.2" y="77.3">CANTX1</text>
<text x="43.2" y="72.2">9141 K RX</text>
<text x="81.2" y="77.3">USART2 CK</text>
<text x="81.2" y="74.8">9141 K TX</text>
<text x="81.2" y="72.2">9141 L TX</text>
<text x="103.9" y="76">9141 K TX</text>
<text x="104" y="73.5">9141 L TX</text>
<text x="152.8" y="73.6">J1850+_TX</text>
<text x="153.4" y="76.1">SWC SOF</text>
<text x="171" y="72.3">J1850+_TX</text>
<text x="171" y="74.8">SWC SOF</text>
<text x="171" y="77.4">SPI0 CLK</text>
<text x="209" y="72.3">SPI0 MISO</text>
<text x="209" y="74.8">SPI0 MOSI</text>
<text x="209" y="77.4">SWC M1</text>
<text x="22.3" y="81.1">J1850_PWM_RX</text>
<text x="25.5" y="83.6">12Vio_EN</text>
<text x="25.9" y="78.6">CANTX1</text>
<text x="43.2" y="82.4">12Vio_EN</text>
<text x="43.2" y="79.8">J1850_PWM_RX</text>
<text x="81.2" y="82.4">J1850_VPW_RX</text>
<text x="81.2" y="79.8">SWC CLK</text>
<text x="101.1" y="83.6">J1850_VPW_RX</text>
<text x="104" y="81.1">SWC CLK</text>
<text x="151.4" y="81.2">SWC nRX0BF</text>
<text x="171" y="79.9">SWC nRX0BF</text>
<text x="209" y="79.9">SWC nRX1BF</text>
<text x="209" y="82.5">BUCK_nDIS</text>
<text x="232.6" y="81.2">SWC nRX1BF</text>
<text x="233.3" y="83.7">BUCK_nDIS</text>
<text x="235.1" y="78.6">SWC M1</text>
<text x="26.1" y="88.7">GPIO5 A</text>
<text x="43.2" y="87.4">GPIO5 A</text>
<text x="81.2" y="84.9">J1850-_TX</text>
<text x="103.9" y="86.2">J1850-_TX</text>
<text x="151" y="86.3">J1850 9141 ON</text>
<text x="152.8" y="88.8">9141 L SLP</text>
<text x="171" y="85">J1850 9141 ON</text>
<text x="171" y="87.5">9141 L SLP</text>
<text x="209" y="85">9141 K SLP</text>
<text x="209" y="87.5">J1850_PWM_nVPW</text>
<text x="229.7" y="88.8">J1850_PWM_nVPW</text>
<text x="233.8" y="86.3">9141 K SLP</text>
<text x="36.3" y="132.4">VIN</text>
<text x="40.9" y="137.5">9141_L_BUS</text>
<text x="86.5" y="137.5">9141_K_BUS</text>
<text x="86.5" y="134.9">TP2_NET</text>
<text x="167.5" y="132">SWC_BUS</text>
<text x="167.5" y="134.6">J1850+_BUS</text>
<text x="208" y="132">TP1_NET</text>
<text x="208" y="134.6">J1850-_BUS</text>
<text x="23.1" y="138.7">9141_L_BUS</text>
<text x="24.1" y="141.3">HSC_BUS-</text>
<text x="40.9" y="140">HSC_BUS-</text>
<text x="40.9" y="142.5">TP4_NET</text>
<text x="86.5" y="140">HSC_BUS+</text>
<text x="87.1" y="143.8">DGND</text>
<text x="104.1" y="138.7">9141_K_BUS</text>
<text x="105" y="141.3">HSC_BUS+</text>
<text x="167.5" y="139.6">MSC_BUS+</text>
<text x="208" y="139.6">MSC_BUS-</text>
<text x="23.9" y="148.9">MSC_BUS-</text>
<text x="40.9" y="147.6">MSC_BUS-</text>
<text x="40.9" y="145.1">TP3_NET</text>
<text x="86.5" y="147.6">MSC_BUS+</text>
<text x="104.8" y="148.9">MSC_BUS+</text>
<text x="167.5" y="144.7">CHASSIS</text>
<text x="208" y="147.2">TP4_NET</text>
<text x="208" y="144.7">TP3_NET</text>
<text x="23.6" y="151.4">J1850-_BUS</text>
<text x="40.9" y="150.1">J1850-_BUS</text>
<text x="40.9" y="152.7">TP1_NET</text>
<text x="86.5" y="150.1">J1850+_BUS</text>
<text x="86.5" y="152.7">SWC_BUS</text>
<text x="104.5" y="151.4">J1850+_BUS</text>
<text x="105.4" y="153.9">SWC_BUS</text>
<text x="155.3" y="153.6">DGND</text>
<text x="167.5" y="154.8">HSC_BUS+</text>
<text x="208" y="154.8">HSC_BUS-</text>
<text x="223.8" y="153.6">DGND</text>
<text x="167.5" y="159.9">TP2_NET</text>
<text x="167.5" y="157.4">9141_K_BUS</text>
<text x="208" y="157.4">9141_L_BUS</text>
<text x="223.8" y="161.2">VIN</text>
<text x="78.4" y="165.9" transform="rotate(-90 78.4 165.9)">CHASSIS</text>
<text x="74.2" y="183.1">CHASSIS</text>
<text x="98.5" y="180.6">DGND</text>
</g>
<g font-size="2.3">
<text x="64.1" y="44.3">1</text>
<text x="64.1" y="46.9">3</text>
<text x="74.3" y="44.3">2</text>
<text x="74.3" y="46.9">4</text>
<text x="191.9" y="44.4">1</text>
<text x="191.9" y="47">3</text>
<text x="202.2" y="44.4">2</text>
<text x="202.2" y="47">4</text>
<text x="64.1" y="49.4">5</text>
<text x="64.1" y="51.9">7</text>
<text x="74.3" y="49.4">6</text>
<text x="74.3" y="51.9">8</text>
<text x="191.9" y="49.5">5</text>
<text x="191.9" y="52">7</text>
<text x="202.2" y="49.5">6</text>
<text x="202.2" y="52">8</text>
<text x="62.9" y="57">11</text>
<text x="62.9" y="59.5">13</text>
<text x="64.1" y="54.5">9</text>
<text x="74.3" y="54.5">10</text>
<text x="74.3" y="57">12</text>
<text x="74.3" y="59.5">14</text>
<text x="190.8" y="57.1">11</text>
<text x="190.8" y="59.6">13</text>
<text x="191.9" y="54.6">9</text>
<text x="202.2" y="54.6">10</text>
<text x="202.2" y="57.1">12</text>
<text x="202.2" y="59.6">14</text>
<text x="62.9" y="62.1">15</text>
<text x="62.9" y="64.6">17</text>
<text x="74.3" y="62.1">16</text>
<text x="74.3" y="64.6">18</text>
<text x="190.8" y="62.2">15</text>
<text x="190.8" y="64.7">17</text>
<text x="202.2" y="62.2">16</text>
<text x="202.2" y="64.7">18</text>
<text x="62.9" y="67.2">19</text>
<text x="62.9" y="69.7">21</text>
<text x="74.3" y="67.2">20</text>
<text x="74.3" y="69.7">22</text>
<text x="190.8" y="67.2">19</text>
<text x="190.8" y="69.8">21</text>
<text x="202.2" y="67.2">20</text>
<text x="202.2" y="69.8">22</text>
<text x="62.9" y="72.2">23</text>
<text x="62.9" y="74.8">25</text>
<text x="62.9" y="77.3">27</text>
<text x="74.3" y="72.2">24</text>
<text x="74.3" y="74.8">26</text>
<text x="74.3" y="77.3">28</text>
<text x="190.8" y="72.3">23</text>
<text x="190.8" y="74.8">25</text>
<text x="190.8" y="77.4">27</text>
<text x="202.2" y="72.3">24</text>
<text x="202.2" y="74.8">26</text>
<text x="202.2" y="77.4">28</text>
<text x="62.9" y="79.8">29</text>
<text x="62.9" y="82.4">31</text>
<text x="74.3" y="79.8">30</text>
<text x="74.3" y="82.4">32</text>
<text x="190.8" y="79.9">29</text>
<text x="190.8" y="82.5">31</text>
<text x="202.2" y="79.9">30</text>
<text x="202.2" y="82.5">32</text>
<text x="62.9" y="84.9">33</text>
<text x="62.9" y="87.4">35</text>
<text x="74.3" y="84.9">34</text>
<text x="74.3" y="87.4">36</text>
<text x="190.8" y="85">33</text>
<text x="190.8" y="87.5">35</text>
<text x="202.2" y="85">34</text>
<text x="202.2" y="87.5">36</text>
<text x="59.4" y="134.9">16</text>
<text x="59.4" y="137.5">15</text>
<text x="73.4" y="137.5">7</text>
<text x="73.4" y="134.9">8</text>
<text x="188.4" y="132">2</text>
<text x="188.4" y="134.6">4</text>
<text x="188.4" y="137.1">6</text>
<text x="198.7" y="132">1</text>
<text x="198.7" y="134.6">3</text>
<text x="198.7" y="137.1">5</text>
<text x="59.4" y="140">14</text>
<text x="59.4" y="142.5">13</text>
<text x="73.4" y="142.5">5</text>
<text x="73.4" y="140">6</text>
<text x="187.3" y="142.2">10</text>
<text x="188.4" y="139.6">8</text>
<text x="198.7" y="139.6">7</text>
<text x="198.7" y="142.2">9</text>
<text x="59.4" y="145.1">12</text>
<text x="59.4" y="147.6">11</text>
<text x="73.4" y="147.6">3</text>
<text x="73.4" y="145.1">4</text>
<text x="187.3" y="144.7">12</text>
<text x="187.3" y="147.2">14</text>
<text x="187.3" y="149.8">16</text>
<text x="198.7" y="144.7">11</text>
<text x="198.7" y="147.2">13</text>
<text x="198.7" y="149.8">15</text>
<text x="59.4" y="150.1">10</text>
<text x="60.5" y="152.7">9</text>
<text x="73.4" y="152.7">1</text>
<text x="73.4" y="150.1">2</text>
<text x="187.3" y="152.3">18</text>
<text x="187.3" y="154.8">20</text>
<text x="198.7" y="152.3">17</text>
<text x="198.7" y="154.8">19</text>
<text x="187.3" y="157.4">22</text>
<text x="187.3" y="159.9">24</text>
<text x="198.7" y="157.4">21</text>
<text x="198.7" y="159.9">23</text>
</g>
<g font-size="2.3" fill="#ff9c00">
<text x="152.4" y="71">USART2RX</text>
<text x="25.1" y="76">SPI0_nCS3</text>
<text x="234.1" y="73.6">SPI0 MISO</text>
<text x="234.1" y="76.1">SPI0 MOSI</text>
<text x="153.5" y="78.6">SPI0 CLK</text>
</g>
<g font-size="2.2">
<text x="237.4" y="179.8">Macchina LLC.</text>
<text x="237.3" y="182.3">P.O. Box 18701</text>
<text x="237.3" y="185">Minneapolis, MN 55418</text>
<text x="237.3" y="188">612-787-2658</text>
<text x="186.6" y="195.2">Title: Interface Board - Connectors</text>
<text x="186.6" y="192.5">Project - Macchina M2 - Interface Board</text>
<text x="186.5" y="202">LETTER</text>
<text x="186.6" y="198.8">Size:</text>
<text x="199.3" y="202">SCH-01006</text>
<text x="199.3" y="198.8">Document Number:</text>
<text x="228.5" y="202">R3</text>
<text x="228.5" y="198.8">Revision:</text>
<text x="248.8" y="202">PCB-01006 R3</text>
<text x="248.9" y="198.8">PCB #:</text>
<text x="186.6" y="206.5">Date: 9/27/17</text>
<text x="186.6" y="209">File:</text>
<text x="193" y="209">SCH-01006 R3.SCHDOC</text>
<text x="237.4" y="206.5">Sheet 2</text>
<text x="237.4" y="209">Drawn By:RGR</text>
<text x="247.6" y="206.5">of</text>
<text x="251.4" y="206.5">16</text>
<text x="259" y="209">Eng: JS</text>
</g>
</svg>
